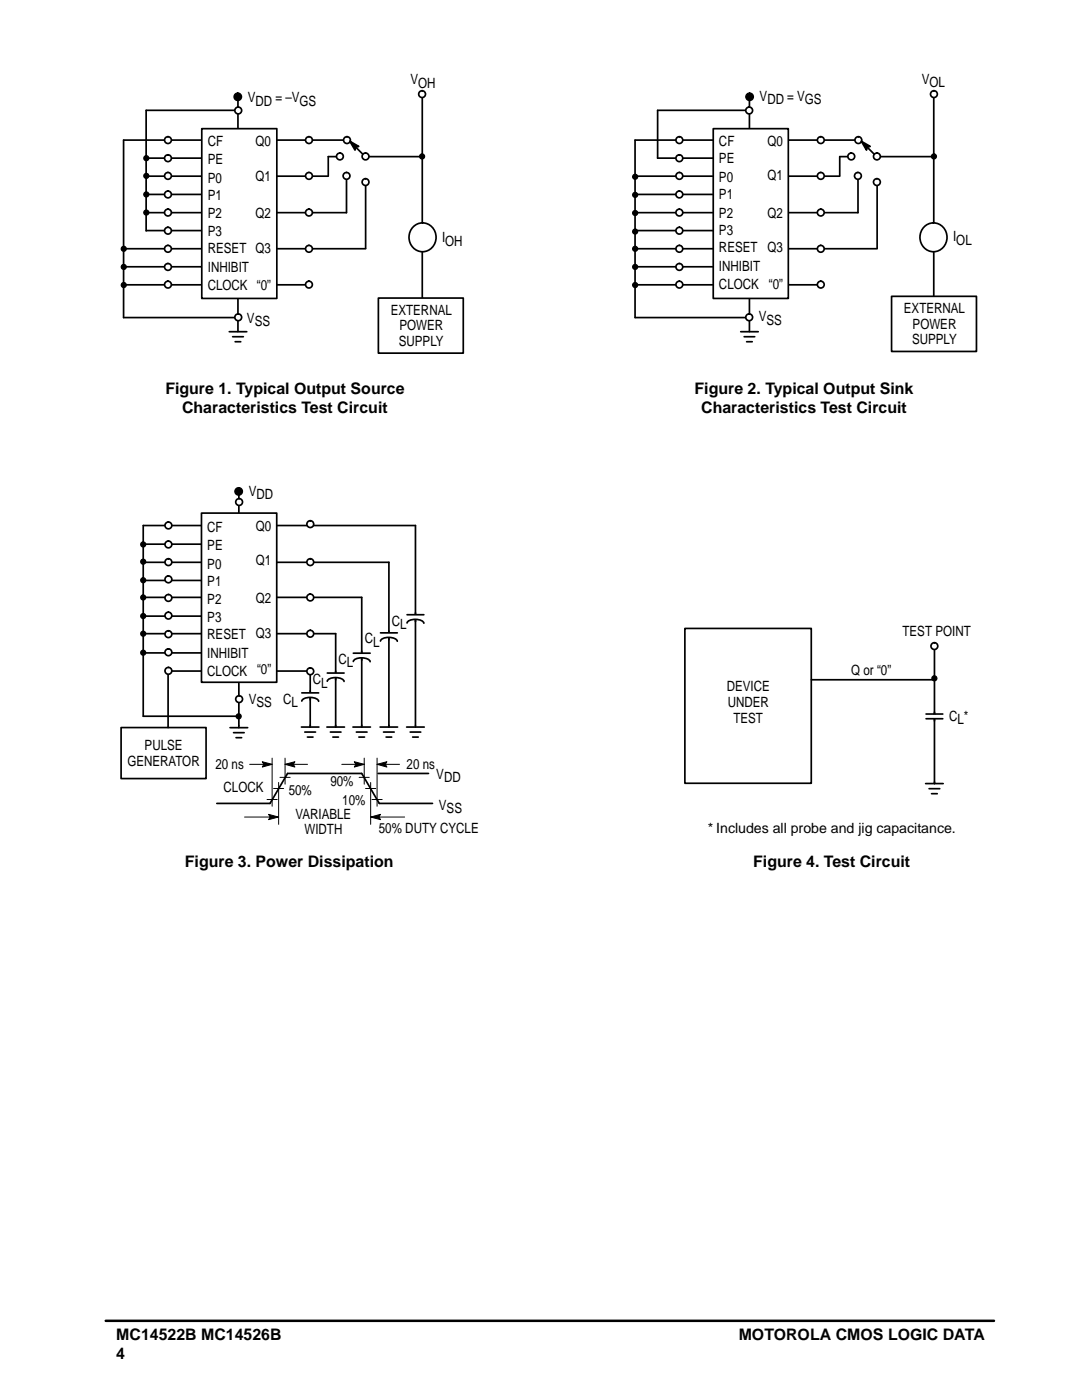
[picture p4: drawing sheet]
<svg xmlns="http://www.w3.org/2000/svg" width="216mm" height="279mm" viewBox="0 0 216 279" stroke-linecap="round" stroke-linejoin="round" font-family="sans-serif">
<path d="M21.1 263.6h177.2" fill="none" stroke="#000" stroke-width=".5"/>
<circle cx="29.2" cy="31.6" r=".49" fill="#000" stroke="#000" stroke-width=".26"/>
<g fill="none" stroke="#000" stroke-width=".34">
<path d="M47.5 19.3v46.9M84.3 18.8v40.6M29.2 31.6h11.1M29.2 35.2h36.2M29.2 38.8h11.1M47.8 22h-18.6v24.1M67.8 31.3h-2.3v3.9M69.1 35.2v7.2h-39.9M69.2 28h-44.5v35.4M72.9 31.3h11.6M73 36.3v13.3M24.7 49.6h48.3"/>
<path d="M24.7 53.2h15.6M24.7 56.8h37.2M29.2 46h11.1M45.7 66.2h3.5M46.4 67.2h2.2M46.9 68.2h1.1"/>
</g>
<path d="M75.5 59.5h16.9v11h-16.9z" fill-rule="evenodd" fill="#fff"/>
<path d="M75.5 59.5h16.9v11h-16.9z" fill="none" stroke="#000" stroke-width=".34"/>
<path d="M40.3 25.7h14.9v33.9h-14.9z" fill-rule="evenodd" fill="#fff"/>
<path d="M40.3 25.7h14.9v33.9h-14.9z" fill="none" stroke="#000" stroke-width=".34"/>
<path d="M82.6 45.1a2.76 2.76 0 0 1 3.5 .1 2.76 2.76 0 0 1 .6 3.4 2.74 2.74 0 0 1-3.7 1.3 2.74 2.74 0 0 1-1.1-3.8z" fill-rule="evenodd" fill="#fff"/>
<path d="M82.6 45.1a2.76 2.76 0 0 1 3.5 .1 2.76 2.76 0 0 1 .6 3.4 2.74 2.74 0 0 1-3.7 1.3 2.74 2.74 0 0 1-1.1-3.8z" fill="none" stroke="#000" stroke-width=".34"/>
<circle cx="84.2" cy="18.8" r=".68" fill="#fff"/>
<circle cx="84.2" cy="18.8" r=".68" fill="none" stroke="#000" stroke-width=".34"/>
<circle cx="33.5" cy="28" r=".68" fill="#fff"/>
<circle cx="33.5" cy="28" r=".68" fill="none" stroke="#000" stroke-width=".34"/>
<circle cx="33.5" cy="31.6" r=".68" fill="#fff"/>
<circle cx="33.5" cy="31.6" r=".68" fill="none" stroke="#000" stroke-width=".34"/>
<circle cx="33.5" cy="35.1" r=".68" fill="#fff"/>
<circle cx="33.5" cy="35.1" r=".68" fill="none" stroke="#000" stroke-width=".34"/>
<circle cx="33.5" cy="38.8" r=".68" fill="#fff"/>
<circle cx="33.5" cy="38.8" r=".68" fill="none" stroke="#000" stroke-width=".34"/>
<circle cx="33.5" cy="42.4" r=".68" fill="#fff"/>
<circle cx="33.5" cy="42.4" r=".68" fill="none" stroke="#000" stroke-width=".34"/>
<circle cx="33.5" cy="46" r=".68" fill="#fff"/>
<circle cx="33.5" cy="46" r=".68" fill="none" stroke="#000" stroke-width=".34"/>
<circle cx="33.5" cy="49.7" r=".68" fill="#fff"/>
<circle cx="33.5" cy="49.7" r=".68" fill="none" stroke="#000" stroke-width=".34"/>
<circle cx="33.5" cy="53.3" r=".68" fill="#fff"/>
<circle cx="33.5" cy="53.3" r=".68" fill="none" stroke="#000" stroke-width=".34"/>
<circle cx="33.5" cy="56.8" r=".68" fill="#fff"/>
<circle cx="33.5" cy="56.8" r=".68" fill="none" stroke="#000" stroke-width=".34"/>
<circle cx="61.6" cy="56.8" r=".68" fill="#fff"/>
<circle cx="61.6" cy="56.8" r=".68" fill="none" stroke="#000" stroke-width=".34"/>
<circle cx="61.6" cy="49.7" r=".68" fill="#fff"/>
<circle cx="61.6" cy="49.7" r=".68" fill="none" stroke="#000" stroke-width=".34"/>
<circle cx="61.6" cy="42.4" r=".68" fill="#fff"/>
<circle cx="61.6" cy="42.4" r=".68" fill="none" stroke="#000" stroke-width=".34"/>
<circle cx="61.6" cy="35.1" r=".68" fill="#fff"/>
<circle cx="61.6" cy="35.1" r=".68" fill="none" stroke="#000" stroke-width=".34"/>
<circle cx="61.6" cy="28" r=".68" fill="#fff"/>
<circle cx="61.6" cy="28" r=".68" fill="none" stroke="#000" stroke-width=".34"/>
<circle cx="69.2" cy="28" r=".68" fill="#fff"/>
<circle cx="69.2" cy="28" r=".68" fill="none" stroke="#000" stroke-width=".34"/>
<circle cx="67.8" cy="31.2" r=".68" fill="#fff"/>
<circle cx="67.8" cy="31.2" r=".68" fill="none" stroke="#000" stroke-width=".34"/>
<circle cx="69.1" cy="35.1" r=".68" fill="#fff"/>
<circle cx="69.1" cy="35.1" r=".68" fill="none" stroke="#000" stroke-width=".34"/>
<circle cx="72.9" cy="36.3" r=".68" fill="#fff"/>
<circle cx="72.9" cy="36.3" r=".68" fill="none" stroke="#000" stroke-width=".34"/>
<g fill="#000" stroke="#000" stroke-width=".26">
<circle cx="29.2" cy="35.1" r=".49"/>
<circle cx="29.2" cy="38.8" r=".49"/>
<circle cx="84.2" cy="31.2" r=".49"/>
<circle cx="24.7" cy="56.9" r=".49"/>
<circle cx="24.7" cy="49.7" r=".49"/>
<circle cx="24.7" cy="53.3" r=".49"/>
<circle cx="29.2" cy="42.4" r=".49"/>
</g>
<circle cx="47.5" cy="22" r=".68" fill="#fff"/>
<g fill="none" stroke="#000" stroke-width=".34">
<path d="M24.7 63.4h22.8"/>
<circle cx="47.5" cy="22" r=".68"/>
</g>
<circle cx="47.4" cy="19.3" r=".76" fill="#000" stroke="#000" stroke-width=".26"/>
<circle cx="47.5" cy="63.3" r=".68" fill="#fff"/>
<g fill="none" stroke="#000" stroke-width=".34">
<path d="M69.8 28.2l1.8 1-.6 .2-.2 .6zM69.8 28.2l3.1 3.1"/>
<circle cx="47.5" cy="63.3" r=".68"/>
</g>
<path d="M69.8 28.2l1.8 1-.6 .2-.2 .6z" fill-rule="evenodd" fill="#000"/>
<circle cx="72.9" cy="31.2" r=".68" fill="#fff"/>
<g fill="none" stroke="#000" stroke-width=".34">
<path d="M149.5 19.3v46.9M186.3 18.8v40.6M126.7 35.2h40.8M126.7 38.8h15.7M149.9 22h-18.7v9.6h11.2M169.8 31.3h-2.2v3.9M171.2 35.2v7.2h-44.5M171.3 28h-44.6v35.4M174.9 31.3h11.6M175 36.3v13.3M126.7 46h15.7M126.7 49.6h48.3"/>
<path d="M126.7 53.2h15.7M126.7 56.8h37.2M147.8 66.2h3.5M148.5 67.2h2.1M149 68.2h1.1"/>
<circle cx="72.9" cy="31.2" r=".68"/>
</g>
<circle cx="126.7" cy="35.3" r=".49" fill="#000" stroke="#000" stroke-width=".26"/>
<path d="M142.3 25.7h15v33.9h-15z" fill-rule="evenodd" fill="#fff"/>
<path d="M142.3 25.7h15v33.9h-15z" fill="none" stroke="#000" stroke-width=".34"/>
<path d="M184.6 45.1a2.76 2.76 0 0 1 3.5 .1 2.76 2.76 0 0 1 .6 3.4 2.74 2.74 0 0 1-3.7 1.3 2.74 2.74 0 0 1-1.2-3.8z" fill-rule="evenodd" fill="#fff"/>
<path d="M184.6 45.1a2.76 2.76 0 0 1 3.5 .1 2.76 2.76 0 0 1 .6 3.4 2.74 2.74 0 0 1-3.7 1.3 2.74 2.74 0 0 1-1.2-3.8z" fill="none" stroke="#000" stroke-width=".34"/>
<circle cx="186.4" cy="18.8" r=".68" fill="#fff"/>
<circle cx="186.4" cy="18.8" r=".68" fill="none" stroke="#000" stroke-width=".34"/>
<circle cx="171.3" cy="28" r=".68" fill="#fff"/>
<circle cx="171.3" cy="28" r=".68" fill="none" stroke="#000" stroke-width=".34"/>
<circle cx="169.9" cy="31.2" r=".68" fill="#fff"/>
<circle cx="169.9" cy="31.2" r=".68" fill="none" stroke="#000" stroke-width=".34"/>
<circle cx="171.2" cy="35.1" r=".68" fill="#fff"/>
<circle cx="171.2" cy="35.1" r=".68" fill="none" stroke="#000" stroke-width=".34"/>
<circle cx="175" cy="36.3" r=".68" fill="#fff"/>
<circle cx="175" cy="36.3" r=".68" fill="none" stroke="#000" stroke-width=".34"/>
<g fill="#000" stroke="#000" stroke-width=".26">
<circle cx="126.7" cy="38.9" r=".49"/>
<circle cx="186.4" cy="31.2" r=".49"/>
<circle cx="126.7" cy="46.2" r=".49"/>
<circle cx="126.7" cy="49.7" r=".49"/>
<circle cx="126.7" cy="53.3" r=".49"/>
<circle cx="126.7" cy="56.9" r=".49"/>
<circle cx="126.7" cy="42.5" r=".49"/>
</g>
<circle cx="149.5" cy="22" r=".68" fill="#fff"/>
<g fill="none" stroke="#000" stroke-width=".34">
<path d="M126.7 63.4h22.8"/>
<circle cx="149.5" cy="22" r=".68"/>
</g>
<circle cx="149.6" cy="19.3" r=".76" fill="#000" stroke="#000" stroke-width=".26"/>
<circle cx="149.5" cy="63.3" r=".68" fill="#fff"/>
<g fill="none" stroke="#000" stroke-width=".34">
<path d="M171.9 28.2l1.7 1-.6 .2-.1 .6zM171.9 28.2l3 3.1"/>
<circle cx="149.5" cy="63.3" r=".68"/>
</g>
<path d="M171.9 28.2l1.7 1-.6 .2-.1 .6z" fill-rule="evenodd" fill="#000"/>
<circle cx="175" cy="31.2" r=".68" fill="#fff"/>
<circle cx="175" cy="31.2" r=".68" fill="none" stroke="#000" stroke-width=".34"/>
<circle cx="135.6" cy="28" r=".68" fill="#fff"/>
<circle cx="135.6" cy="28" r=".68" fill="none" stroke="#000" stroke-width=".34"/>
<circle cx="135.6" cy="31.6" r=".68" fill="#fff"/>
<circle cx="135.6" cy="31.6" r=".68" fill="none" stroke="#000" stroke-width=".34"/>
<circle cx="135.6" cy="35.1" r=".68" fill="#fff"/>
<circle cx="135.6" cy="35.1" r=".68" fill="none" stroke="#000" stroke-width=".34"/>
<circle cx="135.6" cy="38.8" r=".68" fill="#fff"/>
<circle cx="135.6" cy="38.8" r=".68" fill="none" stroke="#000" stroke-width=".34"/>
<circle cx="135.6" cy="42.4" r=".68" fill="#fff"/>
<circle cx="135.6" cy="42.4" r=".68" fill="none" stroke="#000" stroke-width=".34"/>
<circle cx="135.6" cy="46" r=".68" fill="#fff"/>
<circle cx="135.6" cy="46" r=".68" fill="none" stroke="#000" stroke-width=".34"/>
<circle cx="135.6" cy="49.7" r=".68" fill="#fff"/>
<circle cx="135.6" cy="49.7" r=".68" fill="none" stroke="#000" stroke-width=".34"/>
<circle cx="135.6" cy="53.3" r=".68" fill="#fff"/>
<circle cx="135.6" cy="53.3" r=".68" fill="none" stroke="#000" stroke-width=".34"/>
<circle cx="135.6" cy="56.8" r=".68" fill="#fff"/>
<circle cx="135.6" cy="56.8" r=".68" fill="none" stroke="#000" stroke-width=".34"/>
<circle cx="163.8" cy="56.8" r=".68" fill="#fff"/>
<circle cx="163.8" cy="56.8" r=".68" fill="none" stroke="#000" stroke-width=".34"/>
<circle cx="163.8" cy="49.7" r=".68" fill="#fff"/>
<circle cx="163.8" cy="49.7" r=".68" fill="none" stroke="#000" stroke-width=".34"/>
<circle cx="163.8" cy="42.4" r=".68" fill="#fff"/>
<circle cx="163.8" cy="42.4" r=".68" fill="none" stroke="#000" stroke-width=".34"/>
<circle cx="163.8" cy="35.1" r=".68" fill="#fff"/>
<circle cx="163.8" cy="35.1" r=".68" fill="none" stroke="#000" stroke-width=".34"/>
<circle cx="163.8" cy="28" r=".68" fill="#fff"/>
<circle cx="163.8" cy="28" r=".68" fill="none" stroke="#000" stroke-width=".34"/>
<path d="M177.9 59.1h16.9v11h-16.9z" fill-rule="evenodd" fill="#fff"/>
<path d="M177.9 59.1h16.9v11h-16.9zM45.9 145.2h3.5M46.6 146.2h2.1M47.1 147.2h1.1M47.7 144.9v.3" fill="none" stroke="#000" stroke-width=".34"/>
<path d="M49.8 152.5h4.5M52.3 152l2 .5-2 .6 .3-.6zM56.9 152.5l1.9-.5-.3 .5 .3 .6zM56.9 152.5h4.5" fill="none" stroke="#000" stroke-width=".2"/>
<g fill="#000">
<path d="M52.3 152l2 .5-2 .6 .3-.6z" fill-rule="evenodd"/>
<path d="M56.9 152.5l1.9-.5-.3 .5 .3 .6z" fill-rule="evenodd"/>
</g>
<circle cx="28.6" cy="108.7" r=".49" fill="#000" stroke="#000" stroke-width=".26"/>
<path d="M24.2 145.2h16.9v10.2h-16.9z" fill-rule="evenodd" fill="#fff"/>
<path d="M47.7 98.1v46.8M28.7 108.6h11.5M28.8 115.8h11.4M28.8 119.2h43.4v25.8M28.9 112.2h48.7v32.7M28.8 123h11.4M28.8 130.3h11.4M28.9 126.5h38.1v18.6M24.2 145.2h16.9v10.2h-16.9zM47.7 142.9h-19.1v-38h54.3v39.9M61.9 145.1v-11.2h-28.4v11.3" fill="none" stroke="#000" stroke-width=".34"/>
<path d="M40.2 102.4h15v33.8h-15z" fill-rule="evenodd" fill="#fff"/>
<path d="M40.2 102.4h15v33.8h-15z" fill="none" stroke="#000" stroke-width=".34"/>
<circle cx="33.6" cy="104.9" r=".68" fill="#fff"/>
<circle cx="33.6" cy="104.9" r=".68" fill="none" stroke="#000" stroke-width=".34"/>
<circle cx="33.6" cy="108.7" r=".68" fill="#fff"/>
<circle cx="33.6" cy="108.7" r=".68" fill="none" stroke="#000" stroke-width=".34"/>
<circle cx="33.6" cy="112.2" r=".68" fill="#fff"/>
<circle cx="33.6" cy="112.2" r=".68" fill="none" stroke="#000" stroke-width=".34"/>
<circle cx="33.6" cy="115.6" r=".68" fill="#fff"/>
<circle cx="33.6" cy="115.6" r=".68" fill="none" stroke="#000" stroke-width=".34"/>
<circle cx="33.6" cy="119.3" r=".68" fill="#fff"/>
<circle cx="33.6" cy="119.3" r=".68" fill="none" stroke="#000" stroke-width=".34"/>
<circle cx="33.6" cy="122.9" r=".68" fill="#fff"/>
<circle cx="33.6" cy="122.9" r=".68" fill="none" stroke="#000" stroke-width=".34"/>
<circle cx="33.6" cy="126.6" r=".68" fill="#fff"/>
<circle cx="33.6" cy="126.6" r=".68" fill="none" stroke="#000" stroke-width=".34"/>
<circle cx="33.6" cy="130.2" r=".68" fill="#fff"/>
<circle cx="33.6" cy="130.2" r=".68" fill="none" stroke="#000" stroke-width=".34"/>
<circle cx="33.6" cy="133.9" r=".68" fill="#fff"/>
<circle cx="33.6" cy="133.9" r=".68" fill="none" stroke="#000" stroke-width=".34"/>
<circle cx="61.9" cy="134" r=".68" fill="#fff"/>
<circle cx="61.9" cy="134" r=".68" fill="none" stroke="#000" stroke-width=".34"/>
<circle cx="61.9" cy="126.5" r=".68" fill="#fff"/>
<circle cx="61.9" cy="126.5" r=".68" fill="none" stroke="#000" stroke-width=".34"/>
<circle cx="61.9" cy="119.2" r=".68" fill="#fff"/>
<circle cx="61.9" cy="119.2" r=".68" fill="none" stroke="#000" stroke-width=".34"/>
<circle cx="61.9" cy="112.2" r=".68" fill="#fff"/>
<circle cx="61.9" cy="112.2" r=".68" fill="none" stroke="#000" stroke-width=".34"/>
<circle cx="61.9" cy="104.6" r=".68" fill="#fff"/>
<g fill="none" stroke="#000" stroke-width=".34">
<path d="M60.1 145.1h3.5M60.8 146.1h2.2M61.3 147.1h1.2M61.9 144.7v.4M65.2 145.1h3.5M65.9 146.1h2.1M66.4 147.1h1.1M67 144.7v.4M70.4 145.1h3.5M71.1 146.1h2.1M71.6 147.1h1.1M72.2 144.7v.4"/>
<path d="M75.4 154.4h10.1M75.8 145.1h3.5M76.5 146.1h2.2M77 147.1h1.2M77.6 144.7v.4M81.1 145.1h3.6M81.8 146.1h2.2M82.3 147.1h1.2M82.9 144.7v.4M43.3 160.3h10.6l3.5-5.9h14.8l3.5 5.9h10.6"/>
<circle cx="61.9" cy="104.6" r=".68"/>
</g>
<g fill="#000" stroke="#000" stroke-width=".26">
<circle cx="28.6" cy="119.2" r=".49"/>
<circle cx="28.6" cy="112.1" r=".49"/>
<circle cx="28.6" cy="115.8" r=".49"/>
<circle cx="28.6" cy="130.3" r=".49"/>
<circle cx="28.6" cy="122.9" r=".49"/>
<circle cx="28.6" cy="126.5" r=".49"/>
</g>
<g fill="none" stroke="#000" stroke-width=".2">
<path d="M53.3 159.6h2M54.3 151.3v9.6M54.6 157.4h2M55.6 156.2v8.3M55.9 155.1h2M56.9 151.3v5.2M68.2 152.5h4.5M70.7 152l2 .5-2 .6 .3-.6zM75.2 152.5l2-.5-.3 .5 .3 .6zM75.2 152.5h4.5M48.8 163.1h6.8M53.6 162.5l2 .6-2 .5 .3-.5z"/>
<path d="M74 163.1l1.9-.6-.3 .6 .3 .5zM74 163.1h6.7"/>
</g>
<g fill="#000">
<path d="M70.7 152l2 .5-2 .6 .3-.6z" fill-rule="evenodd"/>
<path d="M75.2 152.5l2-.5-.3 .5 .3 .6z" fill-rule="evenodd"/>
<path d="M53.6 162.5l2 .6-2 .5 .3-.5z" fill-rule="evenodd"/>
<path d="M74 163.1l1.9-.6-.3 .6 .3 .5z" fill-rule="evenodd"/>
</g>
<circle cx="47.7" cy="100.2" r=".68" fill="#fff"/>
<circle cx="47.7" cy="100.2" r=".68" fill="none" stroke="#000" stroke-width=".34"/>
<circle cx="47.7" cy="139.5" r=".68" fill="#fff"/>
<g fill="none" stroke="#000" stroke-width=".34">
<path d="M61.9 137.9v1.8"/>
<circle cx="47.7" cy="139.5" r=".68"/>
</g>
<g fill="#000" stroke="#000" stroke-width=".26">
<circle cx="47.6" cy="98.1" r=".76"/>
<circle cx="47.6" cy="143" r=".49"/>
</g>
<path d="M60.3 138.3h3.3v.9h-3.3z" fill-rule="evenodd" fill="#fff"/>
<path d="M60.2 139.9a2.08 2.08 0 0 1 2.7-.6l.6 .4 .1 .3M60.2 138.3h3.4M67 133.9v1.8" fill="none" stroke="#000" stroke-width=".34"/>
<path d="M65.3 134.3h3.4v.9h-3.4z" fill-rule="evenodd" fill="#fff"/>
<path d="M65.3 136a2.08 2.08 0 0 1 2.7-.6l.6 .4 .1 .2M65.3 134.3h3.4M72.2 130v1.8" fill="none" stroke="#000" stroke-width=".34"/>
<path d="M70.5 130.4h3.4v.9h-3.4z" fill-rule="evenodd" fill="#fff"/>
<path d="M70.5 132a2.08 2.08 0 0 1 2.7-.6l.6 .4 .1 .3M70.5 130.4h3.4M77.6 125.9v1.8" fill="none" stroke="#000" stroke-width=".34"/>
<path d="M76 126.3h3.3v.9h-3.3z" fill-rule="evenodd" fill="#fff"/>
<path d="M75.9 127.9a2.08 2.08 0 0 1 2.7-.5l.6 .3 .1 .3M75.9 126.3h3.4M82.9 122.3v1.8" fill="none" stroke="#000" stroke-width=".34"/>
<path d="M81.3 122.7h3.3v.9h-3.3z" fill-rule="evenodd" fill="#fff"/>
<path d="M81.2 124.3a2.08 2.08 0 0 1 2.7-.5l.6 .3 .1 .3M81.2 122.7h3.4M184.7 156.4h3.5M185.4 157.4h2.1M185.9 158.4h1.1M186.5 156v.4" fill="none" stroke="#000" stroke-width=".34"/>
<path d="M71.7 155.1h2M72.7 151.3v5.2M72.9 157.4h2.1M74 156.2v8.3M74.2 159.6h2.1M75.2 151.3v9.6" fill="none" stroke="#000" stroke-width=".2"/>
<path d="M136.7 125.4h25.2v30.9h-25.2z" fill-rule="evenodd" fill="#fff"/>
<path d="M136.7 125.4h25.2v30.9h-25.2zM161.9 135.7h24.1M186.5 128.6v27.8" fill="none" stroke="#000" stroke-width=".34"/>
<path d="M184.8 142.5h3.4v.9h-3.4z" fill-rule="evenodd" fill="#fff"/>
<path d="M184.8 142.5h3.3" fill="none" stroke="#000" stroke-width=".34"/>
<circle cx="186.4" cy="135.4" r=".49" fill="#000" stroke="#000" stroke-width=".26"/>
<circle cx="186.4" cy="128.9" r=".68" fill="#fff"/>
<g fill="none" stroke="#000" stroke-width=".34">
<path d="M184.8 143.4h3.3"/>
<circle cx="186.4" cy="128.9" r=".68"/>
</g>
<g font-size="3.2">
<text x="33" y="78.6">Figure 1. Typical Output Source</text>
<text x="36.3" y="82.5">Characteristics Test Circuit</text>
<text x="138.6" y="78.6">Figure 2. Typical Output Sink</text>
<text x="139.9" y="82.5">Characteristics Test Circuit</text>
<text x="36.9" y="173">Figure 3. Power Dissipation</text>
<text x="150.3" y="173">Figure 4. Test Circuit</text>
<text x="23.2" y="267.4">MC14522B MC14526B</text>
<text x="147.4" y="267.4">MOTOROLA CMOS LOGIC DATA</text>
<text x="23.2" y="271.2">4</text>
</g>
<g font-size="2.8">
<text x="81.9" y="16.8">VOH</text>
<text x="183.9" y="16.7">VOL</text>
<text x="49.4" y="20.4">VDD = –VGS</text>
<text x="151.6" y="20.1">VDD = VGS</text>
<text x="41.5" y="29.2">CF</text>
<text x="51" y="29.2">Q0</text>
<text x="143.5" y="29">CF</text>
<text x="153.1" y="29">Q0</text>
<text x="41.5" y="32.8">PE</text>
<text x="143.5" y="32.6">PE</text>
<text x="153.1" y="36">Q1</text>
<text x="41.5" y="36.5">P0</text>
<text x="41.5" y="39.9">P1</text>
<text x="51" y="36.1">Q1</text>
<text x="143.5" y="36.3">P0</text>
<text x="143.5" y="39.7">P1</text>
<text x="41.5" y="43.6">P2</text>
<text x="41.5" y="47.2">P3</text>
<text x="51" y="43.6">Q2</text>
<text x="143.5" y="43.4">P2</text>
<text x="143.5" y="47">P3</text>
<text x="153.1" y="43.4">Q2</text>
<text x="41.5" y="50.5">RESET Q3</text>
<text x="88.2" y="48.3">IOH</text>
<text x="143.5" y="50.4">RESET Q3</text>
<text x="190.2" y="48.2">IOL</text>
<text x="41.5" y="54.3">INHIBIT</text>
<text x="41.5" y="57.8">CLOCK “0”</text>
<text x="143.5" y="54.1">INHIBIT</text>
<text x="143.5" y="57.7">CLOCK</text>
<text x="153.4" y="57.7">“0”</text>
<text x="49.3" y="64.4">VSS</text>
<text x="78" y="62.8">EXTERNAL</text>
<text x="79.7" y="65.9">POWER</text>
<text x="151.4" y="64.1">VSS</text>
<text x="180.4" y="62.4">EXTERNAL</text>
<text x="182.1" y="65.6">POWER</text>
<text x="79.6" y="69">SUPPLY</text>
<text x="182" y="68.7">SUPPLY</text>
<text x="49.6" y="99">VDD</text>
<text x="41.4" y="106.2">CF</text>
<text x="51" y="105.9">Q0</text>
<text x="41.4" y="109.8">PE</text>
<text x="41.4" y="113.5">P0</text>
<text x="51" y="112.8">Q1</text>
<text x="41.4" y="116.9">P1</text>
<text x="41.4" y="120.6">P2</text>
<text x="41.4" y="124.2">P3</text>
<text x="51" y="120.3">Q2</text>
<text x="78.2" y="124.9">CL</text>
<text x="41.4" y="127.6">RESET Q3</text>
<text x="41.4" y="131.3">INHIBIT</text>
<text x="72.8" y="128.4">CL</text>
<text x="180.1" y="126.9">TEST POINT</text>
<text x="41.4" y="134.9">CLOCK “0”</text>
<text x="62.4" y="136.5">CL</text>
<text x="67.5" y="132.5">CL</text>
<text x="145" y="137.9">DEVICE</text>
<text x="169.9" y="134.7">Q or “0”</text>
<text x="49.6" y="140.4">VSS</text>
<text x="56.5" y="140.4">CL</text>
<text x="145.2" y="141.1">UNDER</text>
<text x="189.4" y="143.8">CL*</text>
<text x="28.9" y="149.7">PULSE</text>
<text x="146.3" y="144.2">TEST</text>
<text x="25.4" y="152.8">GENERATOR</text>
<text x="43" y="153.4">20 ns</text>
<text x="81.1" y="153.4">20 ns</text>
<text x="87.1" y="155.5">VDD</text>
<text x="44.6" y="158.2">CLOCK</text>
<text x="57.6" y="158.7">50%</text>
<text x="65.9" y="156.8">90%</text>
<text x="68.3" y="160.7">10%</text>
<text x="87.6" y="161.6">VSS</text>
<text x="59" y="163.4">VARIABLE</text>
<text x="60.7" y="166.5">WIDTH</text>
<text x="75.6" y="166.3">50% DUTY CYCLE</text>
<text x="141.2" y="166.2">* Includes all probe and jig capacitance.</text>
</g>
</svg>
